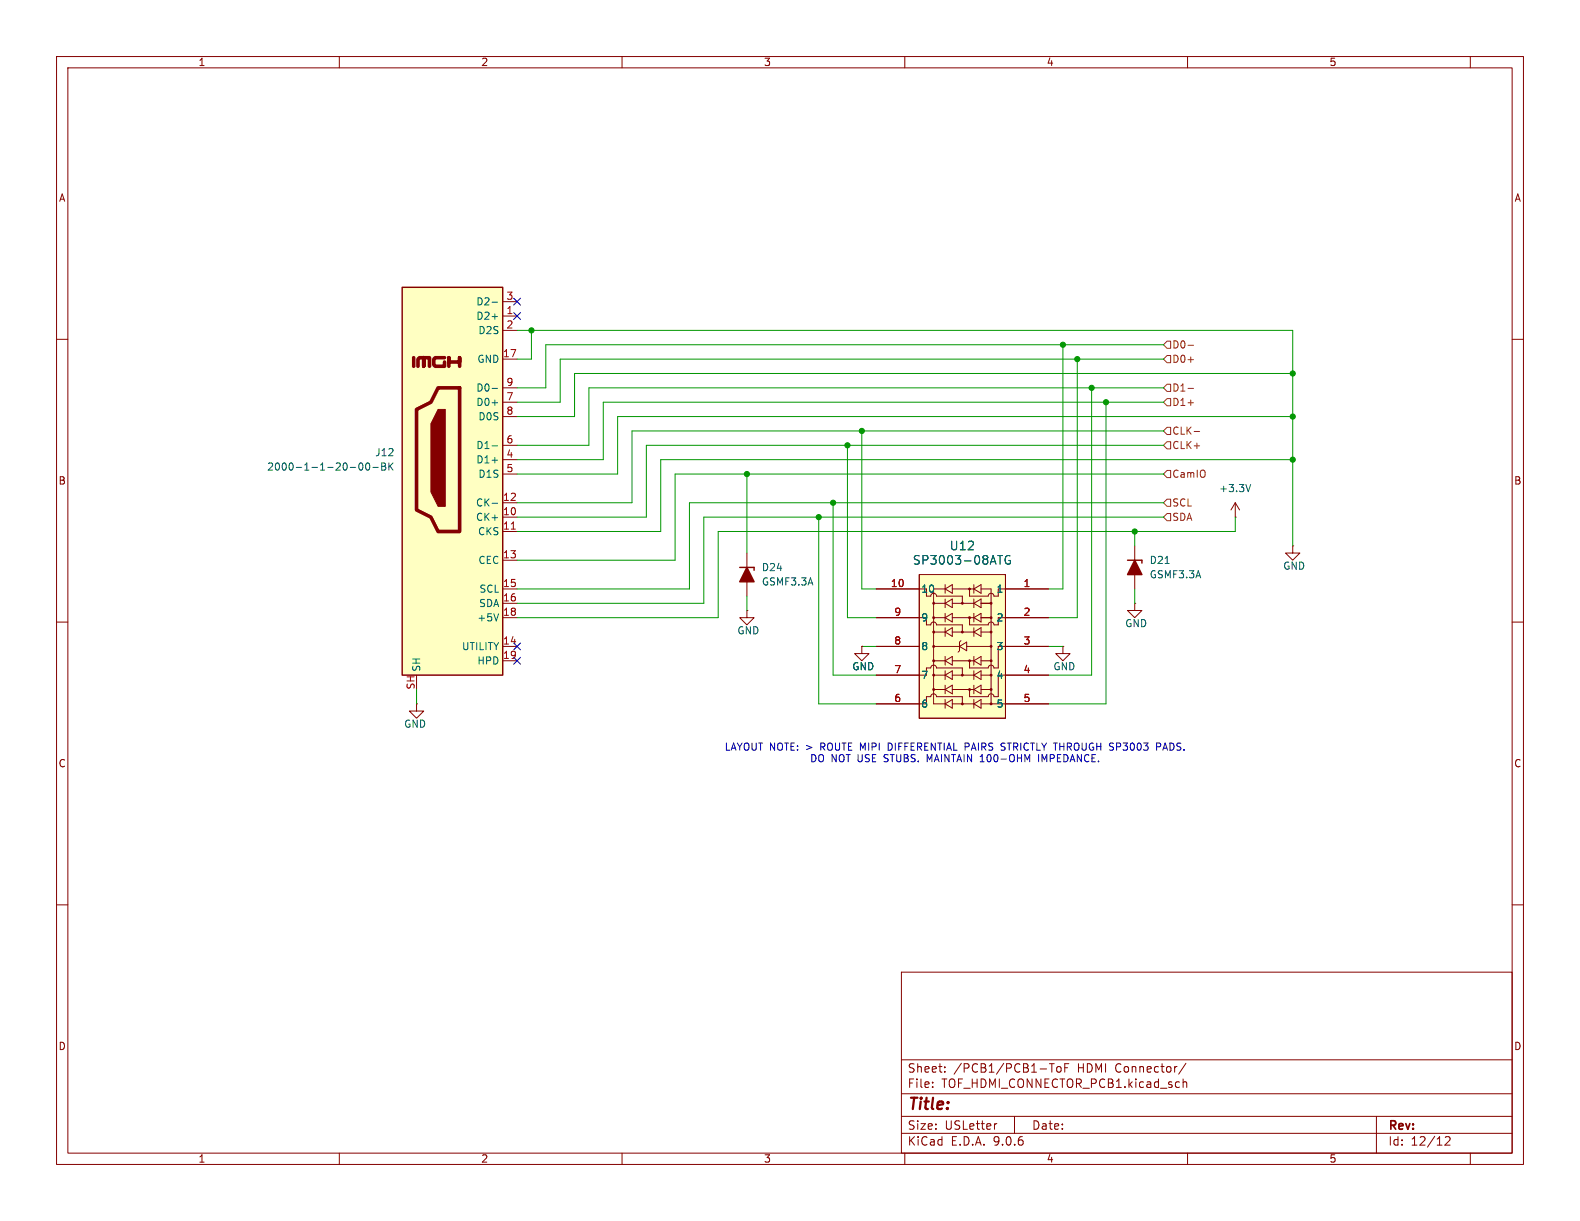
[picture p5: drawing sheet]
<svg xmlns="http://www.w3.org/2000/svg" width="279mm" height="216mm" viewBox="0 0 279 216" stroke-linecap="round" stroke-linejoin="round" font-family="sans-serif">
<g fill="none" stroke="#840000" stroke-width=".18">
<path d="M10 10h259.4v195.9h-259.4zM12 12h255.4v191.9h-255.4zM60 10v2M110 10v2M160 10v2M210 10v2M260 10v2M10 60h2M267.4 60h2M132.1 97.8v7.6M10 110h2M188 114.3v1.3h-1.3l1.3 1.2 1.2-1.2h-1.2"/>
<path d="M188 114.3h.1M267.4 110h2M10 160h2M159.4 171.9h108v32h-108zM267.4 160h2M159.4 197.4h108M159.4 193.4h108M159.4 187.4h108M164.9 192.1v.2M164.9 191.4v.1M167.1 189.4v.2M167.1 188.7v.1"/>
<path d="M176.3 198.7l-.3 .1M179.4 197.4v3M185.6 188.1h.8M186 188.1v1.5M187 188.7l.4-.1 .2 .3v.4l-.2 .3-.4-.1-.1-.2v-.4zM188.3 188.8h.5M189 188.1h-.7v1.5M209.2 190.8v1.5M209.2 191.4l.2-.1 .4 .1 .1 .9M209.7 188l-1.3 1.9M243.4 197.4v6.5M60 203.9v2"/>
<path d="M110 203.9v2M159.4 200.4h108M160 203.9v2M210 203.9v2M255.6 201.1l.5-.1 .3 .1v.3l-.9 1.1h.9M260 203.9v2"/>
</g>
<path d="M132.1 100.3l1.2 2.6h-2.5z" fill="#840000" stroke="#840000" stroke-width=".25"/>
<path d="M130.8 100.3h2.5v.5" fill="none" stroke="#840000" stroke-width=".25"/>
<path d="M71.1 50.8h17.8v68.6h-17.8z" fill="#ffffc2"/>
<path d="M73.2 63.2v1.6M73.7 72.4l2.5-1.3 1.3-2.5h3.8v25.4h-3.8l-1.3-2.6-2.5-1.2zM73.9 64.8v-1.3l.3-.3h.7v1.6v-1.6h1v1.6M78.6 63.2h-1.6l-.3 .3v1l.3 .3h1.6v-.8M79.4 64.8v-1.6v.8h1.9v-.8v1.6" fill="none" stroke="#840000" stroke-width=".63"/>
<path d="M71.1 50.8h17.8v68.6h-17.8z" fill="none" stroke="#840000" stroke-width=".25"/>
<path d="M77.5 72.4h1.2v17.1h-1.2l-1.3-2.5v-12.1z" fill="#840000" stroke="#840000" stroke-width=".18"/>
<g fill="none" stroke="#840000" stroke-width=".18">
<path d="M88.9 53.3h2.5M88.9 55.9h2.5M88.9 58.4h2.5M88.9 63.5h2.5M88.9 68.6h2.5M88.9 71.1h2.5M88.9 73.7h2.5M88.9 78.7h2.5M88.9 81.3h2.5M88.9 83.8h2.5M88.9 88.9h2.5M88.9 91.4h2.5"/>
<path d="M88.9 94h2.5M88.9 99.1h2.5M228.6 96.5v1.3h-1.3l1.3 1.3 1.3-1.3h-1.3M228.6 96.5h.1M88.9 104.1h2.5M88.9 106.7h2.5M88.9 109.2h2.5M88.9 114.3h2.5M88.9 116.8h2.5M73.7 124.5v1.2h1.2l-1.2 1.3-1.3-1.3h1.3M73.7 124.5h.1"/>
</g>
<g fill="none" stroke="#006464" stroke-width=".18">
<path d="M87 53.4h1M87 56h1M87 68.7h1M87 71.2h1M87 78.8h1M61.9 82.6h1M63.6 82l.2-.1a.68 .68 0 0 1 .4 .6 .68 .68 0 0 1-.4 .6l-.2-.1-.2-.4zM64.8 82l.2-.1a.68 .68 0 0 1 .4 .6 .68 .68 0 0 1-.4 .6l-.2-.1-.1-.4zM65.9 82.6h1M67.5 81.9h.4l.3 .2-.3 .4 .3 .1v.3l-.2 .2h-.5zM67.5 82.5h.4M68.8 81.9v1.2"/>
<path d="M69 82.4l.5 .7M69.5 81.9l-.7 .7M87 81.4h1M87 89h1M88.2 108.5l-.5 1.3"/>
</g>
<path d="M90.4 93.6h.7" fill="none" stroke="#a90000" stroke-width=".18"/>
<path d="M162.6 101.6h15.2v25.4h-15.2z" fill="#ffffc2"/>
<g fill="none" stroke="#840000" stroke-width=".18">
<path d="M200.7 96.5v7.6M218.4 91.4h.1M218.4 88.9l.8 1.3M218.4 88.9l-.7 1.3M218.4 88.9v2.5M132.1 108v1.2h-1.3l1.3 1.3 1.2-1.3h-1.2M132.1 108h.1M152.4 114.3v1.3h-1.3l1.3 1.2 1.3-1.2h-1.3M152.4 114.3h.1M154.9 104.1h7.7M154.9 109.2h7.7M154.9 114.3h7.7"/>
<path d="M154.9 119.4h7.7M162.6 101.6h15.2v25.4h-15.2zM162.6 101.6v25.4h15.2v-25.4M163.8 110.5h.8l.1-.4 .4-.1 .4 .1 .1 .4h4.6v1.3M163.8 119.4v-1.3h.8l.1-.3 .4-.2 .4 .2 .1 .3h4.6v1.3M164.6 105.4l.1-.3 .4-.2 .4 .2 .1 .3h4.6v1.3M165.1 109.2h2M165.1 114.3h4.6M165.1 119.4h2M165.1 106.7h2M165.1 111.8h2M165.1 116.8h2"/>
<path d="M167.1 104.1h-2v20.4h2M167.1 104.1l1.3-.7v1.5zM167.1 106.7l1.3-.8v1.5zM167.1 109.2l1.3-.7v1.5zM167.1 111.8l1.3-.8v1.5zM167.1 116.8l1.3-.7v1.5zM167.1 119.4l1.3-.8v1.5zM167.1 103.4v1.5M167.1 105.9v1.5M167.1 108.5v1.5M167.1 111v1.5M167.1 116.1v1.5"/>
<path d="M167.1 118.6v1.5M168.4 104.1h3.8M168.4 109.2h3.8M168.4 119.4h3.8M168.4 106.7h3.8M168.4 111.8h3.8M168.4 116.8h3.8M169.7 114.3l1.2-.8v1.6zM169.9 113.3l-.2 .2v1.6l-.3 .2M170.9 114.3h4.4M171.4 104.1v1.3h3.4l.1-.3 .4-.2 .3 .2 .2 .3M171.4 109.2v1.3h3.4l.1-.4 .4-.1 .3 .1 .2 .4"/>
<path d="M172.2 104.1l1.3-.7v1.5zM172.2 106.7l1.3-.8v1.5zM172.2 109.2l1.3-.7v1.5zM172.2 111.8l1.3-.8v1.5zM172.2 116.8l1.3-.7v1.5zM172.2 119.4l1.3-.8v1.5zM172.2 103.4v1.5M172.2 105.9v1.5M172.2 108.5v1.5M172.2 111v1.5M172.2 116.1v1.5M172.2 118.6v1.5"/>
<path d="M173.5 104.1h1.8v20.4M173.5 109.2h1.8M173.5 119.4h1.8M173.5 106.7h1.8M173.5 111.8h1.8M173.5 116.8h1.8M176.5 104.1h8.9M176.5 109.2h8.9M185.4 114.3h-8.9v3.8h-.7l-.2-.3-.3-.2-.4 .2-.1 .3h-3.4v-1.3M185.4 119.4h-8.9v3.8h-.7l-.2-.4-.3-.1-.4 .1-.1 .4h-3.4v-1.3M200.7 106.7v1.3h-1.3l1.3 1.2 1.2-1.2h-1.2M200.7 106.7h.1"/>
<path d="M154.9 124.5h7.7M163.8 124.5v-1.3h.8l.1-.4 .4-.1 .4 .1 .1 .4h4.6v1.3M165.1 121.9h2M167.1 121.9l1.3-.7v1.5zM167.1 124.5l1.3-.8v1.5zM167.1 121.2v1.5M167.1 123.7v1.5M168.4 124.5h3.8M168.4 121.9h3.8M172.2 121.9l1.3-.7v1.5zM172.2 124.5l1.3-.8v1.5zM172.2 121.2v1.5"/>
<path d="M172.2 123.7v1.5M173.5 124.5h11.9M173.5 121.9h1.8"/>
</g>
<g fill="none" stroke="#840000" stroke-width=".25">
<path d="M199.4 99.1h2.5v.5"/>
<circle cx="165.1" cy="109.2" r=".13"/>
<circle cx="165.1" cy="111.8" r=".13"/>
<circle cx="165.1" cy="114.3" r=".13"/>
<circle cx="165.1" cy="119.4" r=".13"/>
<circle cx="165.1" cy="106.7" r=".13"/>
<circle cx="165.1" cy="116.8" r=".13"/>
<circle cx="170.2" cy="106.7" r=".13"/>
<circle cx="170.2" cy="119.4" r=".13"/>
<circle cx="170.2" cy="111.8" r=".13"/>
<circle cx="171.4" cy="104.1" r=".13"/>
<circle cx="171.4" cy="109.2" r=".13"/>
<circle cx="171.4" cy="116.8" r=".13"/>
<circle cx="175.3" cy="109.2" r=".13"/>
<circle cx="175.3" cy="106.7" r=".13"/>
<circle cx="175.3" cy="114.3" r=".13"/>
<circle cx="175.3" cy="111.8" r=".13"/>
<circle cx="175.3" cy="116.8" r=".13"/>
<circle cx="175.3" cy="119.4" r=".13"/>
<circle cx="165.1" cy="121.9" r=".13"/>
<circle cx="170.2" cy="124.5" r=".13"/>
<circle cx="171.4" cy="121.9" r=".13"/>
<circle cx="175.3" cy="124.5" r=".13"/>
<circle cx="175.3" cy="121.9" r=".13"/>
</g>
<path d="M176.4 98.2h.9M178.6 98.3a.75 .75 0 0 0-.9 .5 .75 .75 0 0 0 .5 1l.5-.2v-.5h-.3M206 99.6h.8M221.2 85.7l-.5 1.2" fill="none" stroke="#006464" stroke-width=".18"/>
<path d="M200.7 99.1l1.2 2.5h-2.5z" fill="#840000" stroke="#840000" stroke-width=".25"/>
<g fill="none" stroke="#725600" stroke-width=".18">
<path d="M206.4 60.3h.6v1.3h-.6l-.7-.6zM206.4 62.9h.6v1.2h-.6l-.7-.6zM206.4 67.9h.6v1.3h-.6l-.7-.6zM206.4 75.6h.6v1.2h-.6l-.7-.6zM206.4 70.5h.6v1.3h-.6l-.7-.7zM206.4 78.1h.6v1.3h-.6l-.7-.7zM210.1 61.1h1M210.1 63.6h1M210.1 68.7h1M210.1 71.2h1M211.2 76.3h.9M206.4 83.2h.6v1.3h-.6l-.7-.7z"/>
<path d="M206.4 90.8h.6v1.3h-.6l-.7-.7zM206.4 88.3h.6v1.2h-.6l-.7-.6z"/>
</g>
<g fill="none" stroke="#009600" stroke-width=".18">
<path d="M91.4 58.4h137.2v38.1M94 58.4v5.1h-2.6M149.9 78.7v30.5h5M152.4 76.2v27.9h2.5M188 61v43.1h-2.6M190.5 63.5v45.7h-5.1M193 68.6v50.8h-7.6M195.6 71.1v53.4h-10.2M205.7 78.7h-91.4v12.7h-22.9M205.7 76.2h-93.9v12.7h-20.4M205.7 63.5h-106.6v7.6h-7.7M205.7 61h-109.2v7.6h-5.1"/>
<path d="M205.7 71.1h-99v10.2h-15.3M205.7 68.6h-101.6v10.1h-12.7M228.6 73.7h-119.4v10.1h-17.8M228.6 66h-127v7.7h-10.2M132.1 83.8v14M144.8 91.4v33.1h10.1M147.3 88.9v30.5h7.6M200.7 94v2.5M205.7 83.8h-86.3v15.3h-28M205.7 88.9h-83.8v15.2h-30.5M205.7 91.4h-81.2v15.3h-33.1M218.4 91.4v2.6h-91.4v15.2h-35.6"/>
<path d="M228.6 81.3h-111.8v12.7h-25.4M132.1 105.4v2.6M152.4 114.3h2.5M185.4 114.3h2.6M200.7 104.1v2.6M73.7 121.9v2.6"/>
</g>
<path d="M90.8 55.3l1.2 1.2M90.8 52.7l1.2 1.2M92 55.3l-1.2 1.2M92 52.7l-1.2 1.2M90.8 116.2l1.2 1.2M90.8 113.7l1.2 1.2M92 116.2l-1.2 1.2M92 113.7l-1.2 1.2" fill="none" stroke="#000084" stroke-width=".18"/>
<path d="M157.4 131.4h-.3v1.3h.3M177.3 131.4h.4M177.3 132l.3 .1M177.6 132.6l-.4 .1M183.7 133.4v1.3M204.5 132.1l.6-.1 .2-.2-.1-.3-.7-.1v1.3M206 131.4l-.4 1.3" fill="none" stroke="#0000c2" stroke-width=".18"/>
<g fill="#009600" stroke="#009600" stroke-width=".18">
<circle cx="94" cy="58.4" r=".46"/>
<circle cx="144.8" cy="91.4" r=".46"/>
<circle cx="132.1" cy="83.8" r=".46"/>
<circle cx="147.3" cy="88.9" r=".46"/>
<circle cx="152.4" cy="76.2" r=".46"/>
<circle cx="149.9" cy="78.7" r=".46"/>
<circle cx="228.6" cy="81.3" r=".46"/>
<circle cx="228.6" cy="73.7" r=".46"/>
<circle cx="228.6" cy="66" r=".46"/>
<circle cx="193" cy="68.6" r=".46"/>
<circle cx="188" cy="61" r=".46"/>
<circle cx="190.5" cy="63.5" r=".46"/>
<circle cx="195.6" cy="71.1" r=".46"/>
<circle cx="200.7" cy="94" r=".46"/>
</g>
<text font-size="2.8" fill="#840000" x="160.4" y="196.8">Title:</text>
<g font-size="2.1" fill="#006464">
<text x="161.3" y="100.1">SP3003-08ATG</text>
<text x="167.9" y="97.5">U12</text>
</g>
<g font-size="2.1" fill="#840000">
<text x="160.4" y="189.9">Sheet:</text>
<text x="168.6" y="189.9">/PCB1/PCB1-ToF</text>
<text x="190.6" y="189.9">HDMI Connector/</text>
<text x="160.4" y="192.6">File:</text>
<text x="166.5" y="192.6">TOF_HDMI_CONNECTOR_PCB1.kicad_sch</text>
<text x="160.4" y="202.8">KiCad</text>
<text x="160.4" y="200">Size:</text>
<text x="167.1" y="200">USLetter</text>
<text x="168.1" y="202.8">E.D.A.</text>
<text x="175.7" y="202.8">9.0.6</text>
<text x="182.4" y="200">Date:</text>
<text x="245.4" y="200.2">Rev:</text>
<text x="245.4" y="202.8">Id:</text>
<text x="249.5" y="202.8">12/12</text>
</g>
<g font-size="1.8" fill="#840000">
<text x="35" y="11.9">1</text>
<text x="85" y="11.9">2</text>
<text x="135" y="11.9">3</text>
<text x="185" y="11.9">4</text>
<text x="235" y="11.9">5</text>
<text x="10.3" y="35.9">A</text>
<text x="267.7" y="35.9">A</text>
<text x="10.3" y="85.9">B</text>
<text x="267.7" y="85.9">B</text>
<text x="10.3" y="135.9">C</text>
<text x="267.7" y="135.9">C</text>
<text x="10.3" y="185.9">D</text>
<text x="267.7" y="185.9">D</text>
<text x="35" y="205.8">1</text>
<text x="85" y="205.8">2</text>
<text x="135" y="205.8">3</text>
<text x="185" y="205.8">4</text>
<text x="235" y="205.8">5</text>
</g>
<g font-size="1.8" fill="#a90000">
<text x="89.5" y="53.1">3</text>
<text x="89.5" y="55.6">1</text>
<text x="89.5" y="58.2">2</text>
<text x="88.9" y="63.2">17</text>
<text x="89.5" y="68.3">9</text>
<text x="89.5" y="70.9">7</text>
<text x="89.5" y="73.4">8</text>
<text x="89.5" y="78.5">6</text>
<text x="89.5" y="81">4</text>
<text x="89.5" y="83.6">5</text>
<text x="88.9" y="88.6">12</text>
<text x="88.9" y="91.2">10</text>
<text x="88.9" y="93.7">11</text>
<text x="88.9" y="98.8">13</text>
<text x="88.9" y="103.9">15</text>
<text x="88.9" y="106.4">16</text>
<text x="157.4" y="103.9">10</text>
<text x="180.9" y="103.9">1</text>
<text x="88.9" y="109">18</text>
<text x="158" y="109">9</text>
<text x="180.9" y="109">2</text>
<text x="88.9" y="114">14</text>
<text x="88.9" y="116.6">19</text>
<text x="158" y="114">8</text>
<text x="158" y="119.1">7</text>
<text x="180.9" y="114">3</text>
<text x="180.9" y="119.1">4</text>
<text x="73.4" y="122" transform="rotate(-90 73.4 122)">SH</text>
<text x="158" y="124.2">6</text>
<text x="180.9" y="124.2">5</text>
</g>
<g font-size="1.8" fill="#006464">
<text x="84.1" y="54.2">D2-</text>
<text x="84.1" y="56.7">D2+</text>
<text x="84.5" y="59.3">D2S</text>
<text x="84.3" y="64.4">GND</text>
<text x="84.1" y="69.4">D0-</text>
<text x="84.1" y="72">D0+</text>
<text x="84.5" y="74.5">D0S</text>
<text x="47.1" y="83.4">2000-1-1-20-00-BK</text>
<text x="66.3" y="80.9">J12</text>
<text x="84.1" y="79.6">D1-</text>
<text x="84.1" y="82.1">D1+</text>
<text x="84.1" y="89.8">CK-</text>
<text x="84.5" y="84.7">D1S</text>
<text x="215.5" y="87.2">+3.3V</text>
<text x="84.1" y="92.3">CK+</text>
<text x="84.4" y="94.8">CKS</text>
<text x="84.5" y="99.9">CEC</text>
<text x="134.6" y="101.2">D24</text>
<text x="203.2" y="99.9">D21</text>
<text x="226.8" y="100.9">GND</text>
<text x="84.6" y="107.5">SDA</text>
<text x="84.7" y="105">SCL</text>
<text x="134.6" y="103.7">GSMF3.3A</text>
<text x="162.8" y="105">10</text>
<text x="176.1" y="105">1</text>
<text x="203.2" y="102.5">GSMF3.3A</text>
<text x="84.3" y="110.1">+5V</text>
<text x="130.3" y="112.4">GND</text>
<text x="162.8" y="110.1">9</text>
<text x="176.1" y="110.1">2</text>
<text x="198.9" y="111.1">GND</text>
<text x="74.5" y="118.9" transform="rotate(-90 74.5 118.9)">SH</text>
<text x="81.6" y="115.2">UTILITY</text>
<text x="84.3" y="117.7">HPD</text>
<text x="150.6" y="118.7">GND</text>
<text x="162.8" y="115.2">8</text>
<text x="176.1" y="115.2">3</text>
<text x="186.2" y="118.7">GND</text>
<text x="162.8" y="120.2">7</text>
<text x="162.8" y="125.3">6</text>
<text x="176.1" y="120.2">4</text>
<text x="176.1" y="125.3">5</text>
<text x="71.4" y="128.9">GND</text>
</g>
<g font-size="1.8" fill="#725600">
<text x="207.2" y="61.8">D0-</text>
<text x="207.2" y="64.4">D0+</text>
<text x="207.2" y="69.4">D1-</text>
<text x="207.2" y="72">D1+</text>
<text x="207.2" y="77.1">CLK-</text>
<text x="207.2" y="79.6">CLK+</text>
<text x="207.2" y="84.7">CamIO</text>
<text x="207.2" y="89.8">SCL</text>
<text x="207.2" y="92.3">SDA</text>
</g>
<g font-size="1.8" fill="#0000c2">
<text x="128" y="132.9">LAYOUT NOTE: &gt;</text>
<text x="143.2" y="135">DO NOT USE STUBS.</text>
<text x="145.3" y="132.9">ROUTE MIPI</text>
<text x="157.7" y="132.9">DIFFERENTIAL PAIRS</text>
<text x="164.4" y="135">MAINTAIN 100-OHM</text>
<text x="178.1" y="132.9">STRICTLY THROUGH SP3003</text>
<text x="184.5" y="135">IMPEDANCE.</text>
<text x="206.2" y="132.9">PADS.</text>
</g>
</svg>
